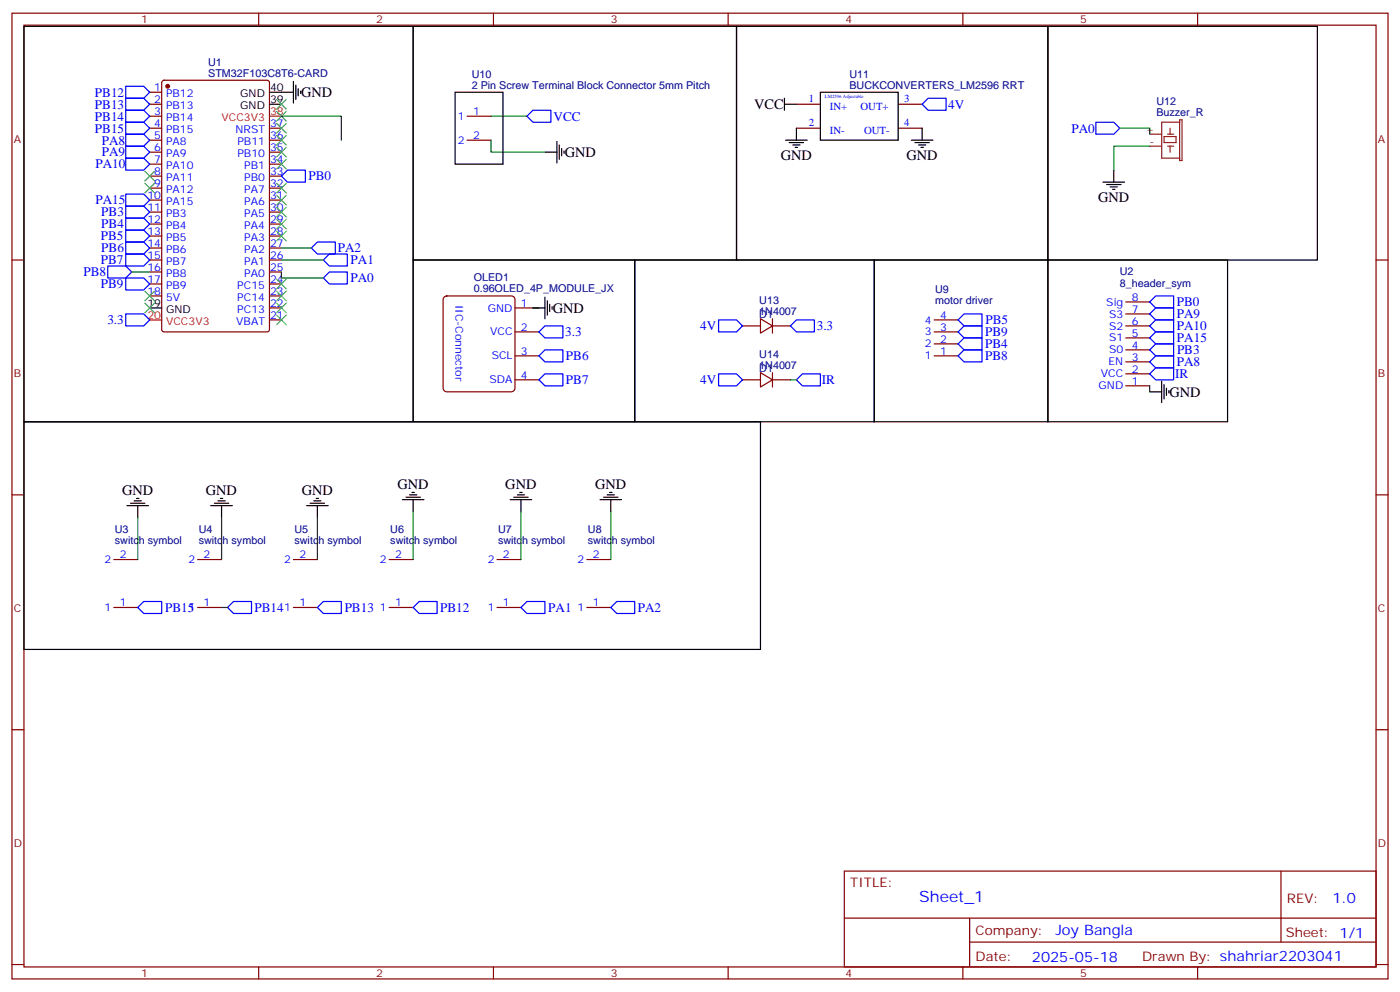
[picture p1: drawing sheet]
<svg xmlns="http://www.w3.org/2000/svg" width="412mm" height="292mm" viewBox="0 0 412 292" stroke-linecap="round" stroke-linejoin="round" font-family="sans-serif">
<g fill="none" stroke="#870000" stroke-width=".35">
<path d="M3.5 3.9h405.4v284.3h-405.4zM7.1 7.4h398.2v277.3h-398.2zM76.2 3.9v3.5M145.3 3.9v3.5M214.5 3.9v3.5M283.6 3.9v3.5M352.8 3.9v3.5M44.1 27.2h3.5M44.1 30.7h3.5M44.1 34.2h3.5M44.1 37.7h3.5M47.9 23.8l.4-.2h30.4l.6 .5 .1 72.9-.5 .7h-30.6l-.6-.4-.1-73z"/>
<path d="M79.4 37.7h3.5M137.6 34.2h7M234.6 30.7h7.1M234.6 37.7h7.1M264.6 30.7h7M264.6 37.7h7M44.1 41.3h3.5M44.1 44.8h3.5M44.1 48.3h3.5M44.1 51.9h3.5M44.1 55.4h3.5M44.1 58.9h3.5"/>
<path d="M79.4 41.3h3.5M79.4 44.8h3.5M79.4 48.3h3.5M79.4 51.9h3.5M79.4 55.4h3.5M79.4 58.9h3.5M137.6 41.3h7M3.5 76.6h3.6M44.1 76.6h3.5M44.1 62.4h3.5M44.1 66h3.5M44.1 69.5h3.5"/>
<path d="M44.1 73h3.5M79.4 76.6h3.5M79.4 62.4h3.5M79.4 66h3.5M79.4 69.5h3.5M79.4 73h3.5M405.3 76.6h3.6M44.1 80.1h3.5M44.1 83.6h3.5M44.1 87.1h3.5M79.4 80.1h3.5M79.4 83.6h3.5"/>
<path d="M79.4 87.1h3.5M79.4 94.2h3.5M79.4 90.7h3.5M130.8 87.6l.8-.5h19l.9 .5 .2 .6v26.1l-.5 .9-.6 .2h-19l-.9-.5-.2-.6v-26.1zM151.7 90.7h7M151.7 97.7h7M218.7 96h5.3M224 93.8l3.5 2.2-3.5 2.1zM227.5 96h5.3M227.5 93.8v4.3M275.2 94.2h7M275.2 97.7h7"/>
<path d="M331.6 99.5h7.1M331.6 96h7.1M331.6 92.4h7.1M331.6 88.9h7.1M151.7 104.8h7M151.7 111.8h7M218.7 111.8h5.3M224 109.7l3.5 2.1-3.5 2.1zM227.5 111.8h5.3M227.5 109.7v4.2M275.2 104.8h7M275.2 101.2h7"/>
<path d="M331.6 113.6h7.1M331.6 110.1h7.1M331.6 106.5h7.1M331.6 103h7.1M3.5 145.7h3.6M405.3 145.7h3.6M33.5 178.9h7.1M33.5 164.7h7.1M58.2 178.9h7.1M58.2 164.7h7.1M86.4 178.9h7.1M86.4 164.7h7.1"/>
<path d="M114.7 178.9h7M114.7 164.7h7M146.4 178.9h7.1M146.4 164.7h7.1M172.9 178.9h7M172.9 164.7h7M3.5 214.8h3.6M405.3 214.8h3.6M248.7 256.5h156.6v28.2h-156.6zM377.3 256.5v20.9M248.7 270.3h156.5M285.6 277.4h119.6"/>
<path d="M285.6 270.3v14.1M3.5 284h3.6M76.2 284.7v3.5M145.3 284.7v3.5M214.5 284.7v3.5M283.6 284.7v3.5M352.8 284.7v3.5M405.3 284h3.6"/>
</g>
<circle cx="49.4" cy="25.4" r=".53" fill="#870000" stroke="#870000" stroke-width=".35"/>
<g fill="none" stroke="#000" stroke-width=".35">
<path d="M7.1 7.8h114.6v116.4h-114.6zM121.7 7.8h95.3v68.8h-95.3zM217 7.8h91.7v68.8h-91.7zM308.7 7.8h79.4v68.8h-79.4zM79.4 30.7h3.5M79.4 27.2h7M86.4 24v6.3M87.1 25v4.3M87.8 26.1v2.1M88.5 26.8v.7M134.1 27.2h14.1v21.1h-14.1zM231.1 30.7h3.5"/>
<path d="M231.1 28.9v3.6M234.6 37.7v3.6M241.7 27.2h22.9v14.1h-22.9zM271.6 37.7v3.6M160.5 44.8h3.5M164 41.6v6.4M164.7 42.7v4.2M165.5 43.7v2.2M166.2 44.5v.7M231.4 41.3h6.4M232.5 42h4.2M233.5 42.7h2.2"/>
<path d="M234.2 43.4h.7M268.5 41.3h6.3M269.5 42h4.3M270.6 42.7h2.1M271.3 43.4h.7M324.9 53.6h6.4M326 54.3h4.2M327 55h2.1M327.7 55.7h.7M328.1 50.1v3.5M121.7 76.6h65.3v47.6h-65.3zM187 76.6h70.5v47.6h-70.5z"/>
<path d="M257.5 76.6h51.2v47.6h-51.2zM308.7 76.6h52.9v47.6h-52.9zM44.1 90.7h3.5M157 90.7h3.5M160.5 87.5v6.3M161.2 88.5v4.3M161.9 89.6v2.1M162.6 90.3v.7M338.7 115.4h3.5M342.2 112.2v6.3M342.9 113.2v4.3M343.6 114.3v2.1"/>
<path d="M344.3 115v.7M7.1 124.2h216.9v67h-216.9zM37.4 148.9h6.3M38.5 148.2h4.2M39.5 147.5h2.1M40.2 146.8h.7M40.6 148.9v3.5M62.1 148.9h6.3M63.1 148.2h4.3M64.2 147.5h2.1M64.9 146.8h.7M65.3 148.9v3.5"/>
<path d="M90.3 148.9h6.4M91.4 148.2h4.2M92.4 147.5h2.1M93.1 146.8h.7M93.5 148.9v3.5M118.5 147.1h6.4M119.6 146.4h4.2M120.6 145.7h2.2M121.4 145h.7M121.7 147.1v3.5M150.3 147.1h6.3M151.3 146.4h4.3"/>
<path d="M152.4 145.7h2.1M153.1 145h.7M153.5 147.1v3.5M176.7 147.1h6.4M177.8 146.4h4.2M178.9 145.7h2.1M179.6 145h.7M179.9 147.1v3.5"/>
</g>
<path d="M79.4 34.2h3.5M44.1 94.2h3.5" fill="none" stroke="#f00" stroke-width=".35"/>
<path d="M338.7 39.5h3.5M344 39.5h1.7M344.7 37.7v1.8M347.5 36h-5.3v10.6h5.3M347.5 35.3h.7v12h-.7zM338.7 43h3.5M342.9 40.2h3.5v1.8h-3.5zM344 43h1.7M344.7 43v1.8" fill="none" stroke="#8c2424" stroke-width=".35"/>
<g fill="none" stroke="#00f" stroke-width=".35">
<path d="M37 39.5h5.3l1.8 1.8-1.8 1.7h-5.3zM37 36h5.3l1.8 1.7-1.8 1.8h-5.3zM37 32.5h5.3l1.8 1.7-1.8 1.8h-5.3zM37 28.9h5.3l1.8 1.8-1.8 1.8h-5.3zM37 25.4h5.3l1.8 1.8-1.8 1.7h-5.3zM155.2 34.2l1.8-1.7h5.3v3.5h-5.3zM271.6 30.7l1.8-1.8h5.3v3.6h-5.3zM322.8 36h5.3l1.7 1.7-1.7 1.8h-5.3zM37 43h5.3l1.8 1.8-1.8 1.8h-5.3zM37 46.6h5.3l1.8 1.7-1.8 1.8h-5.3zM37 57.2h5.3l1.8 1.7-1.8 1.8h-5.3zM82.9 51.9l1.8-1.8h5.3v3.5h-5.3z"/>
<path d="M31.7 78.3h5.3l1.8 1.8-1.8 1.7h-5.3zM37 71.3h5.3l1.8 1.7-1.8 1.8h-5.3zM37 74.8h5.3l1.8 1.8-1.8 1.7h-5.3zM37 64.2h5.3l1.8 1.8-1.8 1.7h-5.3zM37 67.7h5.3l1.8 1.8-1.8 1.8h-5.3zM37 60.7h5.3l1.8 1.7-1.8 1.8h-5.3zM91.7 73l1.8-1.7h5.3v3.5h-5.3zM95.2 76.6l1.8-1.8h5.3v3.5h-5.3zM37 92.4h5.3l1.8 1.8-1.8 1.8h-5.3zM37 81.8h5.3l1.8 1.8-1.8 1.8h-5.3zM95.2 81.8l1.8-1.7h5.3v3.5h-5.3zM158.7 97.7l1.8-1.7h5.3v3.5h-5.3z"/>
<path d="M211.7 94.2h5.3l1.7 1.8-1.7 1.7h-5.3zM232.8 96l1.8-1.8h5.3v3.5h-5.3zM282.2 97.7l1.8-1.7h5.3v3.5h-5.3zM282.2 94.2l1.8-1.8h5.3v3.6h-5.3zM338.7 88.9l1.7-1.8h5.3v3.6h-5.3zM338.7 92.4l1.7-1.7h5.3v3.5h-5.3zM338.7 96l1.7-1.8h5.3v3.5h-5.3zM338.7 99.5l1.7-1.8h5.3v3.5h-5.3zM158.7 104.8l1.8-1.8h5.3v3.5h-5.3zM160.5 110.1h5.3v3.5h-5.3l-1.8-1.8zM211.7 110.1h5.3l1.7 1.7-1.7 1.8h-5.3zM236.4 110.1h5.3v3.5h-5.3l-1.8-1.8z"/>
<path d="M282.2 104.8l1.8-1.8h5.3v3.5h-5.3zM282.2 101.2l1.8-1.7h5.3v3.5h-5.3zM338.7 110.1l1.7-1.8h5.3v3.5h-5.3zM338.7 103l1.7-1.8h5.3v3.6h-5.3zM338.7 106.5l1.7-1.7h5.3v3.5h-5.3zM40.6 178.9l1.7-1.8h5.3v3.5h-5.3zM67 178.9l1.8-1.8h5.3v3.5h-5.3zM93.5 178.9l1.7-1.8h5.3v3.5h-5.3zM121.7 178.9l1.8-1.8h5.3v3.5h-5.3zM153.5 178.9l1.7-1.8h5.3v3.5h-5.3zM179.9 178.9l1.8-1.8h5.3v3.5h-5.3z"/>
</g>
<g fill="none" stroke="#008700" stroke-width=".35">
<path d="M82.9 34.2h17.6v7.1M144.6 34.2h10.6M329.8 37.7h8.9v1.8M144.6 41.3v3.5h15.9M338.7 43h-10.6v7.1M82.9 73h8.8M82.9 76.6h12.3M38.8 80.1h5.3M82.9 80.1v1.7h12.3M157 90.7h1.7M232.8 111.8h1.8M338.7 113.6v1.8"/>
<path d="M40.6 152.4v12.3M65.3 152.4v12.3M93.5 152.4v12.3M121.7 150.6v14.1M153.5 150.6v14.1M179.9 150.6v14.1M65.3 178.9h1.7"/>
</g>
<g fill="none" stroke="#3c3" stroke-width=".35">
<path d="M81.5 32.8l2.8 2.8M81.5 36.3l2.8 2.9M81.5 39.9l2.8 2.8M81.5 29.3l2.8 2.8M84.3 32.8l-2.8 2.8M84.3 36.3l-2.8 2.9M84.3 39.9l-2.8 2.8M84.3 29.3l-2.8 2.8M42.7 50.4l2.8 2.9M42.7 54l2.8 2.8M45.5 50.4l-2.8 2.9M45.5 54l-2.8 2.8"/>
<path d="M81.5 57.5l2.8 2.8M81.5 54l2.8 2.8M81.5 46.9l2.8 2.8M81.5 43.4l2.8 2.8M84.3 46.9l-2.8 2.8M84.3 57.5l-2.8 2.8M84.3 54l-2.8 2.8M84.3 43.4l-2.8 2.8M81.5 68.1l2.8 2.8M81.5 64.6l2.8 2.8M81.5 61l2.8 2.9M84.3 68.1l-2.8 2.8"/>
<path d="M84.3 64.6l-2.8 2.8M84.3 61l-2.8 2.9M42.7 85.7l2.8 2.8M42.7 89.3l2.8 2.8M45.5 85.7l-2.8 2.8M45.5 89.3l-2.8 2.8M81.5 92.8l2.8 2.8M81.5 89.3l2.8 2.8M81.5 82.2l2.8 2.8M81.5 85.7l2.8 2.8M84.3 92.8l-2.8 2.8M84.3 89.3l-2.8 2.8"/>
<path d="M84.3 82.2l-2.8 2.8M84.3 85.7l-2.8 2.8"/>
</g>
<text font-size="4.6" fill="#00f" x="270.8" y="265.5">Sheet_1</text>
<g font-size="4.2">
<text x="88.7" y="28.6">GND</text>
<text x="222.2" y="32.1">VCC</text>
<text x="166.3" y="46.2">GND</text>
<text x="230" y="47.2">GND</text>
<text x="267" y="47.2">GND</text>
<text x="323.5" y="59.6">GND</text>
<text x="162.8" y="92.1">GND</text>
<text x="344.5" y="116.8">GND</text>
<text x="117.1" y="144">GND</text>
<text x="148.8" y="144">GND</text>
<text x="175.3" y="144">GND</text>
<text x="36" y="145.7">GND</text>
<text x="60.7" y="145.7">GND</text>
<text x="88.9" y="145.7">GND</text>
</g>
<g font-size="4.2" fill="#00f">
<text x="392.5" y="265.7">1.0</text>
<text x="310.9" y="275.3">Joy Bangla</text>
<text x="304" y="283.1">2025-05-18</text>
</g>
<g font-size="3.9" fill="#00f">
<text x="28" y="28.4">PB12</text>
<text x="28" y="35.5">PB14</text>
<text x="28" y="32">PB13</text>
<text x="163.1" y="35.6">VCC</text>
<text x="279.3" y="32">4V</text>
<text x="28" y="39">PB15</text>
<text x="315.6" y="39">PA0</text>
<text x="30" y="46.1">PA9</text>
<text x="30" y="42.5">PA8</text>
<text x="28.1" y="49.6">PA10</text>
<text x="90.9" y="53.1">PB0</text>
<text x="28.1" y="60.2">PA15</text>
<text x="29.8" y="63.7">PB3</text>
<text x="29.7" y="70.8">PB5</text>
<text x="29.8" y="67.2">PB4</text>
<text x="29.7" y="77.8">PB7</text>
<text x="29.8" y="74.3">PB6</text>
<text x="99.5" y="74.3">PA2</text>
<text x="103.3" y="77.8">PA1</text>
<text x="24.6" y="81.4">PB8</text>
<text x="103.2" y="83.1">PA0</text>
<text x="29.7" y="84.9">PB9</text>
<text x="31.6" y="95.5">3.3</text>
<text x="290.3" y="95.5">PB5</text>
<text x="346.6" y="93.7">PA9</text>
<text x="346.6" y="90.2">PB0</text>
<text x="166.5" y="99">3.3</text>
<text x="206.2" y="97.2">4V</text>
<text x="240.6" y="97.2">3.3</text>
<text x="290.2" y="99">PB9</text>
<text x="346.6" y="97.2">PA10</text>
<text x="346.7" y="100.8">PA15</text>
<text x="166.7" y="106">PB6</text>
<text x="290.2" y="106">PB8</text>
<text x="290.2" y="102.5">PB4</text>
<text x="346.6" y="107.8">PA8</text>
<text x="346.7" y="104.3">PB3</text>
<text x="166.7" y="113.1">PB7</text>
<text x="206.2" y="113.1">4V</text>
<text x="242.1" y="113.1">IR</text>
<text x="346.1" y="111.3">IR</text>
<text x="48.6" y="180.1">PB15</text>
<text x="75" y="180.1">PB14</text>
<text x="101.5" y="180.1">PB13</text>
<text x="129.7" y="180.1">PB12</text>
<text x="161.5" y="180.1">PA1</text>
<text x="187.9" y="180.1">PA2</text>
</g>
<g font-size="3.9" fill="#800">
<text x="250.5" y="261.1">TITLE:</text>
<text x="379.1" y="265.7">REV:</text>
<text x="287.4" y="275.3">Company:</text>
<text x="378.7" y="275.9">Sheet: 1/1</text>
<text x="287.4" y="282.9">Date:</text>
<text x="336.4" y="283">Drawn By: shahriar2203041</text>
</g>
<g font-size="3.2" fill="#800">
<text x="41.6" y="6.9">1</text>
<text x="110.8" y="6.9">2</text>
<text x="179.9" y="6.9">3</text>
<text x="249.1" y="6.9">4</text>
<text x="318.2" y="6.9">5</text>
<text x="4.1" y="42">A</text>
<text x="405.9" y="42">A</text>
<text x="4.1" y="111.1">B</text>
<text x="405.9" y="111.1">B</text>
<text x="4.1" y="180.3">C</text>
<text x="405.9" y="180.3">C</text>
<text x="4.1" y="249.4">D</text>
<text x="405.9" y="249.4">D</text>
<text x="41.6" y="287.7">1</text>
<text x="110.8" y="287.7">2</text>
<text x="179.9" y="287.7">3</text>
<text x="249.1" y="287.7">4</text>
<text x="318.2" y="287.7">5</text>
</g>
<g font-size="3.2" fill="#000080">
<text x="61.3" y="22.6">STM32F103C8T6-CARD</text>
<text x="61.3" y="19.3">U1</text>
<text x="138.9" y="22.9">U10</text>
<text x="250.2" y="22.9">U11</text>
<text x="138.9" y="26.1">2 Pin Screw Terminal Block Connector 5mm Pitch</text>
<text x="250.2" y="26.1">BUCKCONVERTERS_LM2596 RRT</text>
<text x="340.6" y="34.2">Buzzer_R</text>
<text x="340.6" y="31">U12</text>
<text x="139.5" y="82.8">OLED1</text>
<text x="329.9" y="81.1">U2</text>
<text x="139.5" y="86.1">0.96OLED_4P_MODULE_JX</text>
<text x="223.6" y="89.6">U13</text>
<text x="275.5" y="89.6">motor driver</text>
<text x="275.5" y="86.4">U9</text>
<text x="329.9" y="84.4">8_header_sym</text>
<text x="223.6" y="92.8">1N4007</text>
<text x="223.7" y="93.5">D1</text>
<text x="223.6" y="105.4">U14</text>
<text x="223.6" y="108.7">1N4007</text>
<text x="223.7" y="109.4">D1</text>
<text x="33.8" y="160.2">switch symbol</text>
<text x="33.8" y="156.9">U3</text>
<text x="58.5" y="160.2">switch symbol</text>
<text x="58.5" y="156.9">U4</text>
<text x="86.7" y="160.2">switch symbol</text>
<text x="86.7" y="156.9">U5</text>
<text x="115" y="160.2">switch symbol</text>
<text x="115" y="156.9">U6</text>
<text x="146.7" y="160.2">switch symbol</text>
<text x="146.7" y="156.9">U7</text>
<text x="173.2" y="160.2">switch symbol</text>
<text x="173.2" y="156.9">U8</text>
</g>
<g font-size="3.2" fill="#00f">
<text x="45.4" y="26.8">1</text>
<text x="48.9" y="28.6">PB12</text>
<text x="238.3" y="30">1</text>
<text x="266.3" y="30">3</text>
<text x="45.4" y="30.3">2</text>
<text x="45.4" y="33.9">3</text>
<text x="48.9" y="32.1">PB13</text>
<text x="48.9" y="35.6">PB14</text>
<text x="134.9" y="35.3">1</text>
<text x="139.3" y="33.9">1</text>
<text x="244.5" y="32.3">IN+</text>
<text x="253.5" y="32.3">OUT+</text>
<text x="45.4" y="37.4">4</text>
<text x="45.4" y="40.9">5</text>
<text x="48.9" y="39.2">PB15</text>
<text x="69.4" y="39.2">NRST</text>
<text x="79.6" y="40.9">36</text>
<text x="79.6" y="37.4">37</text>
<text x="139.3" y="40.9">2</text>
<text x="238.3" y="37">2</text>
<text x="244.5" y="39.3">IN-</text>
<text x="254.5" y="39.3">OUT-</text>
<text x="266.3" y="37">4</text>
<text x="45.4" y="44.5">6</text>
<text x="45.4" y="48">7</text>
<text x="48.9" y="42.7">PA8</text>
<text x="48.9" y="46.2">PA9</text>
<text x="69.9" y="46.2">PB10</text>
<text x="69.9" y="42.7">PB11</text>
<text x="79.6" y="48">34</text>
<text x="79.6" y="44.5">35</text>
<text x="134.9" y="42.3">2</text>
<text x="45.4" y="51.5">8</text>
<text x="48.9" y="49.7">PA10</text>
<text x="48.9" y="53.3">PA11</text>
<text x="72" y="53.3">PB0</text>
<text x="72" y="49.7">PB1</text>
<text x="79.6" y="51.5">33</text>
<text x="43.4" y="58.6">10</text>
<text x="45.4" y="55">9</text>
<text x="48.9" y="56.8">PA12</text>
<text x="72" y="56.8">PA7</text>
<text x="79.6" y="58.6">31</text>
<text x="79.6" y="55">32</text>
<text x="43.4" y="62.1">11</text>
<text x="43.4" y="65.6">12</text>
<text x="48.9" y="60.3">PA15</text>
<text x="48.9" y="63.9">PB3</text>
<text x="72" y="63.9">PA5</text>
<text x="72" y="60.3">PA6</text>
<text x="79.6" y="65.6">29</text>
<text x="79.6" y="62.1">30</text>
<text x="43.4" y="69.1">13</text>
<text x="48.9" y="67.4">PB4</text>
<text x="48.9" y="70.9">PB5</text>
<text x="72" y="70.9">PA3</text>
<text x="72" y="67.4">PA4</text>
<text x="79.6" y="69.1">28</text>
<text x="43.4" y="72.7">14</text>
<text x="43.4" y="76.2">15</text>
<text x="48.9" y="74.4">PB6</text>
<text x="48.9" y="78">PB7</text>
<text x="72" y="78">PA1</text>
<text x="72" y="74.4">PA2</text>
<text x="79.6" y="76.2">26</text>
<text x="79.6" y="72.7">27</text>
<text x="43.4" y="79.7">16</text>
<text x="43.4" y="83.3">17</text>
<text x="48.9" y="81.5">PB8</text>
<text x="72" y="81.5">PA0</text>
<text x="79.6" y="83.3">24</text>
<text x="79.6" y="79.7">25</text>
<text x="43.4" y="86.8">18</text>
<text x="48.9" y="85">PB9</text>
<text x="48.9" y="88.5">5V</text>
<text x="69.9" y="88.5">PC14</text>
<text x="69.9" y="85">PC15</text>
<text x="79.6" y="86.8">23</text>
<text x="134.2" y="89.7" transform="rotate(90 134.2 89.7)">IIC-Connector</text>
<text x="325.9" y="90">Sig</text>
<text x="333.4" y="88.5">8</text>
<text x="69.6" y="95.6">VBAT</text>
<text x="69.9" y="92.1">PC13</text>
<text x="79.6" y="93.8">21</text>
<text x="79.6" y="90.3">22</text>
<text x="143.7" y="91.7">GND</text>
<text x="153.5" y="90.3">1</text>
<text x="272.4" y="95.2">4</text>
<text x="276.9" y="93.8">4</text>
<text x="326.7" y="93.5">S3</text>
<text x="333.4" y="95.6">6</text>
<text x="333.4" y="92.1">7</text>
<text x="144.4" y="98.8">VCC</text>
<text x="153.5" y="97.4">2</text>
<text x="272.4" y="98.8">3</text>
<text x="276.9" y="100.9">2</text>
<text x="276.9" y="97.4">3</text>
<text x="326.7" y="100.5">S1</text>
<text x="326.7" y="97">S2</text>
<text x="333.4" y="99.1">5</text>
<text x="144.8" y="105.8">SCL</text>
<text x="153.5" y="104.4">3</text>
<text x="272.4" y="105.8">1</text>
<text x="272.4" y="102.3">2</text>
<text x="276.9" y="104.4">1</text>
<text x="326.5" y="107.6">EN</text>
<text x="326.7" y="104.1">S0</text>
<text x="333.4" y="106.2">3</text>
<text x="333.4" y="102.7">4</text>
<text x="144.2" y="112.9">SDA</text>
<text x="153.5" y="111.5">4</text>
<text x="324.3" y="111.1">VCC</text>
<text x="333.4" y="113.2">1</text>
<text x="333.4" y="109.7">2</text>
<text x="323.6" y="114.7">GND</text>
<text x="30.8" y="165.8">2</text>
<text x="35.3" y="164.4">2</text>
<text x="55.5" y="165.8">2</text>
<text x="60" y="164.4">2</text>
<text x="83.7" y="165.8">2</text>
<text x="88.2" y="164.4">2</text>
<text x="111.9" y="165.8">2</text>
<text x="116.4" y="164.4">2</text>
<text x="143.7" y="165.8">2</text>
<text x="148.2" y="164.4">2</text>
<text x="170.1" y="165.8">2</text>
<text x="174.6" y="164.4">2</text>
<text x="30.8" y="179.9">1</text>
<text x="35.3" y="178.5">1</text>
<text x="55.5" y="179.9">1</text>
<text x="60" y="178.5">1</text>
<text x="83.7" y="179.9">1</text>
<text x="88.2" y="178.5">1</text>
<text x="111.9" y="179.9">1</text>
<text x="116.4" y="178.5">1</text>
<text x="143.7" y="179.9">1</text>
<text x="148.2" y="178.5">1</text>
<text x="170.1" y="179.9">1</text>
<text x="174.6" y="178.5">1</text>
</g>
<g font-size="3.2">
<text x="70.8" y="28.6">GND</text>
<text x="79.6" y="26.8">40</text>
<text x="70.8" y="32.1">GND</text>
<text x="79.6" y="30.3">39</text>
<text x="43.4" y="90.3">19</text>
<text x="48.9" y="92.1">GND</text>
</g>
<g font-size="3.2" fill="#f00">
<text x="65.3" y="35.6">VCC3V3</text>
<text x="79.6" y="33.9">38</text>
<text x="43.4" y="93.8">20</text>
<text x="48.9" y="95.6">VCC3V3</text>
</g>
<g font-size="3.2" fill="#8d2323">
<text x="337.5" y="39.2">+</text>
<text x="338.6" y="42.7">-</text>
</g>
<text font-size="1.4" fill="#00f" x="243" y="28.9">LM2596 Adjustable</text>
</svg>
